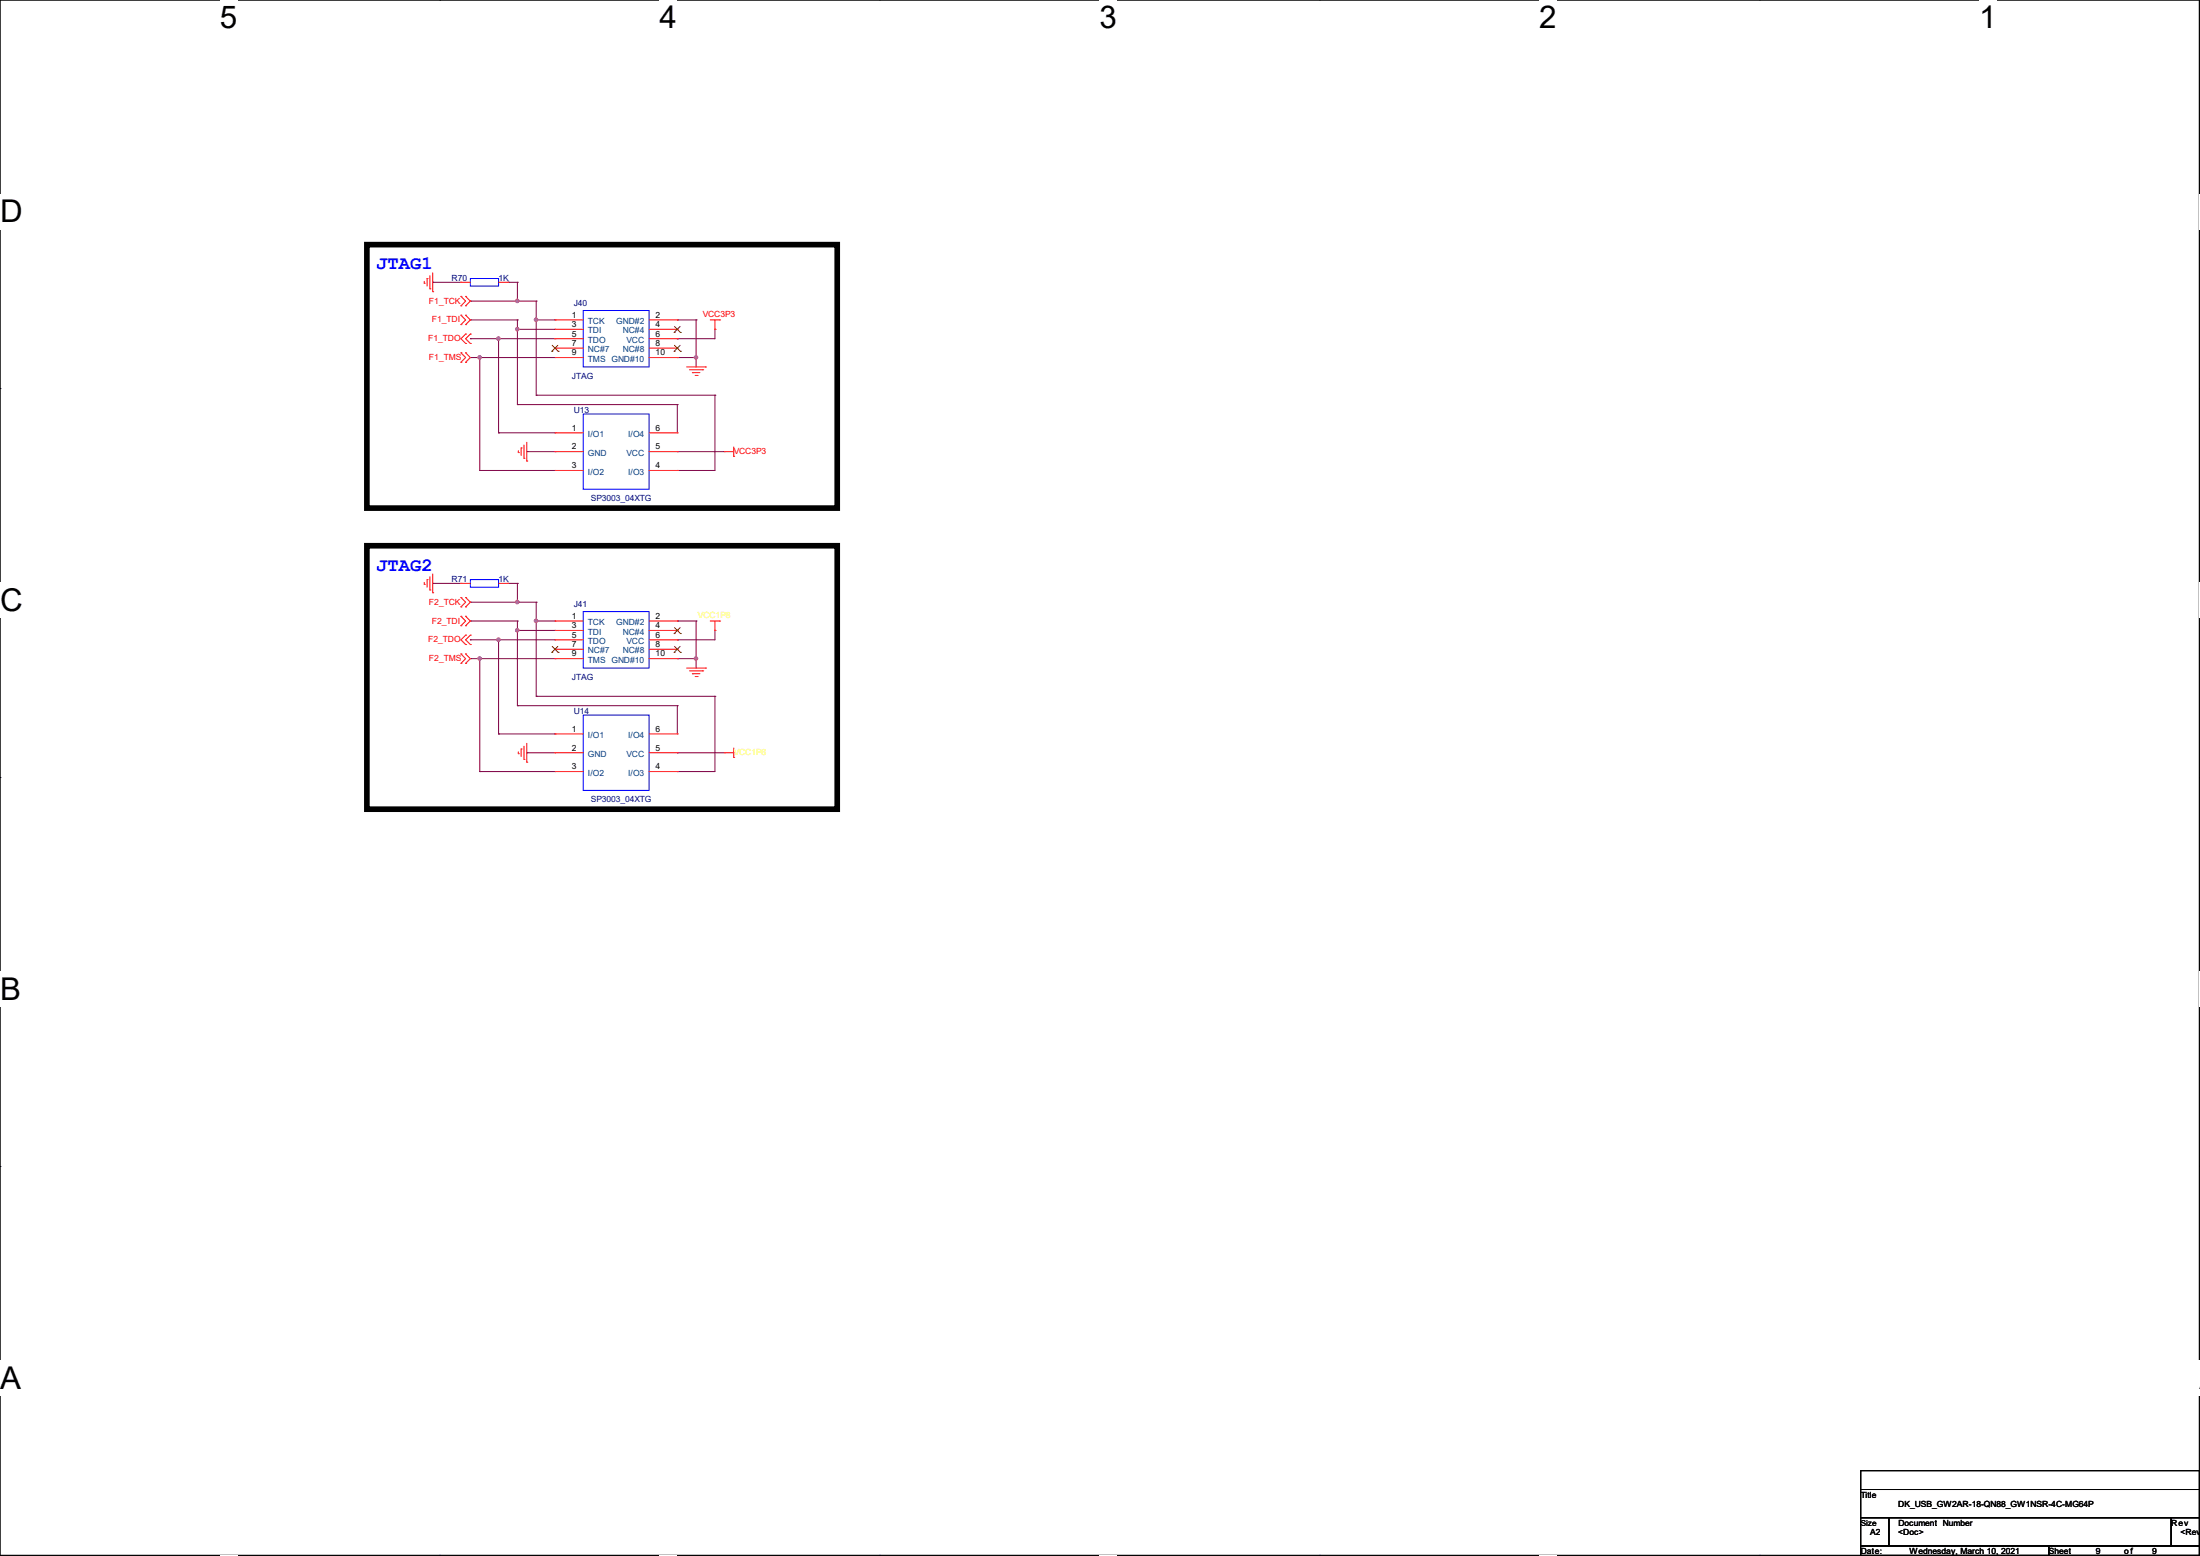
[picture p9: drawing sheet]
<svg xmlns="http://www.w3.org/2000/svg" width="297mm" height="210mm" viewBox="0 0 297 210" stroke-linecap="round" stroke-linejoin="round" font-family="sans-serif">
<path d="M0 0h296.9v209.9h-296.9z" fill="none" stroke="#000" stroke-width=".14"/>
<g fill="#fff">
<path d="M29.7 0h2.3v4.7h-2.3z"/>
<path d="M29.7 209.9h2.3v.1h-2.3z"/>
</g>
<path d="M59.4 0h.1M59.4 209.9h.1" fill="none" stroke="#000" stroke-width=".14"/>
<g fill="#fff">
<path d="M89 0h2.4v4.7h-2.4z"/>
<path d="M89 209.9h2.4v.1h-2.4z"/>
</g>
<path d="M118.7 0h.1M118.7 209.9h.1" fill="none" stroke="#000" stroke-width=".14"/>
<g fill="#fff">
<path d="M148.4 0h2.4v4.7h-2.4z"/>
<path d="M148.4 209.9h2.4v.1h-2.4z"/>
</g>
<path d="M178.1 0h.1M178.1 209.9h.1" fill="none" stroke="#000" stroke-width=".14"/>
<g fill="#fff">
<path d="M207.8 0h2.4v4.7h-2.4z"/>
<path d="M207.8 209.9h2.4v.1h-2.4z"/>
</g>
<path d="M237.5 0h.1M237.5 209.9h.1" fill="none" stroke="#000" stroke-width=".14"/>
<g fill="#fff">
<path d="M267.2 0h2.4v4.7h-2.4z"/>
<path d="M267.2 209.9h2.4v.1h-2.4z"/>
<path d="M0 26.2h3v4.7h-3z"/>
<path d="M296.9 26.2h.1v4.7h-.1z"/>
<path d="M0 78.7h3v4.7h-3z"/>
<path d="M296.9 78.7h.1v4.7h-.1z"/>
</g>
<path d="M0 52.5h.1M296.9 52.5h.1" fill="none" stroke="#000" stroke-width=".14"/>
<g fill="#fff">
<path d="M0 131.1h2.8v4.8h-2.8z"/>
<path d="M296.9 131.1h.1v4.8h-.1z"/>
</g>
<path d="M0 104.9h.1M296.9 104.9h.1" fill="none" stroke="#000" stroke-width=".14"/>
<g fill="#fff">
<path d="M0 183.6h2.8v4.8h-2.8z"/>
<path d="M296.8 183.6h.2v4.8h-.2z"/>
</g>
<path d="M0 157.4h.1M296.9 157.4h.1M251.2 198.5h45.7v2.5h-45.7zM251.2 201h45.7v3.9h-45.7zM251.2 204.9h3.8v3.8h-3.8zM251.2 208.7h25.4v1.2h-25.4zM255 204.9h38.1v3.8h-38.1zM276.6 208.7h20.3v1.2h-20.3zM293.1 204.9h3.8v3.8h-3.8z" fill="none" stroke="#000" stroke-width=".14"/>
<path d="M49.5 33h63.5v35.6h-63.5zM49.5 73.7h63.5v35.5h-63.5z" fill="none" stroke="#000" stroke-width=".76"/>
<g fill="none" stroke="#800040" stroke-width=".14">
<path d="M58.4 38.1h.1M58.4 38.1h3.8M68.6 38.1h.1M68.6 38.1h1.2M69.8 38.1h.1M69.8 38.1v2.5M63.5 40.6h.1M63.5 43.2h.1M63.5 45.7h.1M63.5 48.3h.1M63.5 40.6h8.9M63.5 43.2h6.3"/>
<path d="M63.5 45.7h11.4M63.5 48.3h11.4M64.8 48.3h.1M64.8 48.3v15.2M67.3 58.4h.1M67.3 45.7h.1M67.3 58.4h7.6M67.3 45.7v12.7M69.8 40.6h.1M69.8 43.2h.1M69.8 44.4h.1M69.8 54.6h.1"/>
<path d="M69.8 43.2v11.4M69.8 44.4h5.1M69.8 54.6h21.6M72.4 40.6h.1M72.4 43.2h.1M72.4 53.3h.1M72.4 40.6v12.7M72.4 43.2h2.5M72.4 53.3h24.1M91.4 43.2h.1M91.4 45.7h.1M91.4 48.3h.1"/>
<path d="M91.4 54.6h.1M91.4 43.2h2.6M91.4 48.3h2.6M91.4 54.6v3.8M94 43.2h.1M94 48.3h.1M94 43.2v6.3M96.5 44.4h.1M96.5 53.3h.1M96.5 44.4v1.3h-5.1M96.5 53.3v10.2h-5.1M58.4 78.7h.1"/>
<path d="M58.4 78.7h3.8M64.8 63.5h.1M64.8 63.5h10.1M68.6 78.7h.1M68.6 78.7h1.2M69.8 78.7h.1M69.8 78.7v2.6M71.1 61h.1M71.1 61h3.8M91.4 63.5h.1M91.4 61h.1M91.4 61h6.4"/>
<path d="M63.5 81.3h.1M63.5 83.8h.1M63.5 86.4h.1M63.5 88.9h.1M63.5 81.3h8.9M63.5 83.8h6.3M63.5 86.4h11.4M63.5 88.9h11.4M64.8 88.9h.1M64.8 88.9v15.2M67.3 99.1h.1M67.3 86.4h.1"/>
<path d="M67.3 86.4v12.7M67.3 99.1h7.6M69.8 81.3h.1M69.8 83.8h.1M69.8 85.1h.1M69.8 95.2h.1M69.8 83.8v11.4M69.8 85.1h5.1M69.8 95.2h21.6M72.4 81.3h.1M72.4 83.8h.1M72.4 94h.1"/>
<path d="M72.4 81.3v12.7M72.4 83.8h2.5M72.4 94h24.1M91.4 83.8h.1M91.4 86.4h.1M91.4 88.9h.1M91.4 95.2h.1M91.4 95.2v3.9M91.4 83.8h2.6M91.4 88.9h2.6M94 83.8h.1M94 88.9h.1"/>
<path d="M94 83.8v6.4M96.5 85.1h.1M96.5 94h.1M96.5 85.1v1.3h-5.1M96.5 94v10.1h-5.1M64.8 104.1h.1M64.8 104.1h10.1M71.1 101.6h.1M71.1 101.6h3.8M91.4 104.1h.1M91.4 101.6h.1M91.4 101.6h6.4"/>
</g>
<g fill="#f0f" stroke="#f0f" stroke-width=".14">
<circle cx="69.8" cy="40.6" r=".23"/>
<circle cx="72.4" cy="43.2" r=".23"/>
<circle cx="94" cy="48.2" r=".23"/>
<circle cx="64.7" cy="48.2" r=".23"/>
<circle cx="67.3" cy="45.7" r=".23"/>
<circle cx="69.8" cy="44.4" r=".23"/>
<circle cx="69.8" cy="81.3" r=".23"/>
<circle cx="72.4" cy="83.8" r=".23"/>
<circle cx="69.8" cy="85.1" r=".23"/>
<circle cx="94" cy="88.9" r=".23"/>
<circle cx="67.3" cy="86.3" r=".23"/>
<circle cx="64.7" cy="88.9" r=".23"/>
</g>
<g fill="none" stroke="#f00" stroke-width=".14">
<path d="M57.3 38.2h.1M57.3 38v.2M57.7 37.6h.1M57.7 37.6v1M58 39h.1M58 37.2v1.8M58.4 39.4h.1M58.4 36.8v2.6M62.2 38.1h.1M62.2 38.1h1.3M67.3 38.1h1.3M68.6 38.1h.1"/>
<path d="M62.2 40h.1M62.2 41.3h.1M62.2 42.5h.1M62.2 43.8h.1M62.2 47.6h.1M62.2 48.9h.1M62.2 40l.7 .6-.7 .7M62.2 42.5l.7 .7-.7 .6M62.2 47.6l.7 .7-.7 .6M62.9 41.3h.1M62.9 40h.1M62.9 43.8h.1"/>
<path d="M62.9 42.5h.1M62.9 48.9h.1M62.9 47.6h.1M62.9 45.1h.1M62.9 46.4h.1M62.9 40l.6 .6-.6 .7M62.9 42.5l.6 .7-.6 .6M62.9 47.6l.6 .7-.6 .6M62.9 45.1l-.7 .6 .7 .7M63.5 45.1h.1M63.5 46.4h.1M63.5 45.1l-.6 .6 .6 .7"/>
<path d="M71.1 59.7v2.5M74.9 43.2h.1M74.9 44.4h.1M74.9 45.7h.1M74.9 47h.1M74.9 48.3h.1M74.9 58.4h.1M74.9 43.2h3.8M74.9 44.4h3.8M74.9 45.7h3.8M74.9 47h3.8M74.9 48.3h3.8"/>
<path d="M74.9 58.4h3.8M87.6 43.2h3.8M87.6 44.4h3.8M87.6 45.7h3.8M87.6 47h3.8M87.6 48.3h3.8M87.6 58.4h3.8M91.4 43.2h.1M91.4 44.4h.1M91.4 45.7h.1M91.4 47h.1M91.4 48.3h.1"/>
<path d="M91.4 58.4h.1M92.7 49.5h2.5M93.1 49.9h1.8M93.5 50.3h.1M93.5 50.3h1M93.9 50.7h.2M94.1 50.7h.1M94.9 49.9h.1M95.2 49.5h.1M95.9 43.2h1.3M96.5 44.4h.1M96.5 43.2v1.2"/>
<path d="M97.2 43.2h.1M57.3 78.9h.1M57.3 78.6v.3M57.7 78.2h.1M57.7 78.2v1M58 79.6h.1M58 77.9v1.7M58.4 77.5v2.5M62.2 78.7h.1M62.2 78.7h1.3M67.3 78.7h1.3M68.6 78.7h.1"/>
<path d="M70 61.1h.1M70 60.8v.3M70.4 60.5h.1M70.4 60.5v1M70.7 61.8h.1M70.7 60.1v1.7M71.1 62.2h.1M74.9 61h.1M74.9 63.5h.1M74.9 61h3.8M74.9 63.5h3.8M87.6 61h3.8"/>
<path d="M87.6 63.5h3.8M91.4 63.5h.1M91.4 61h.1M97.8 61h.1M97.8 61h1.3M99.1 61.6h.1M99.1 60.3v1.3M58.4 80h.1M62.2 80.6h.1M62.2 81.9h.1M62.2 83.2h.1M62.2 84.5h.1"/>
<path d="M62.2 88.3h.1M62.2 89.5h.1M62.2 80.6l.7 .7-.7 .6M62.2 83.2l.7 .6-.7 .7M62.2 88.3l.7 .6-.7 .6M62.9 81.9h.1M62.9 80.6h.1M62.9 84.5h.1M62.9 83.2h.1M62.9 89.5h.1M62.9 88.3h.1M62.9 85.7h.1"/>
<path d="M62.9 87h.1M62.9 80.6l.6 .7-.6 .6M62.9 83.2l.6 .6-.6 .7M62.9 88.3l.6 .6-.6 .6M62.9 85.7l-.7 .7 .7 .6M63.5 85.7h.1M63.5 87h.1M63.5 85.7l-.6 .7 .6 .6M74.9 83.8h.1M74.9 85.1h.1M74.9 86.4h.1M74.9 87.6h.1"/>
<path d="M74.9 88.9h.1M74.9 99.1h.1M74.9 83.8h3.8M74.9 85.1h3.8M74.9 86.4h3.8M74.9 87.6h3.8M74.9 88.9h3.8M74.9 99.1h3.8M87.6 83.8h3.8M87.6 85.1h3.8M87.6 86.4h3.8M87.6 87.6h3.8"/>
<path d="M87.6 88.9h3.8M87.6 99.1h3.8M91.4 83.8h.1M91.4 85.1h.1M91.4 86.4h.1M91.4 87.6h.1M91.4 88.9h.1M91.4 99.1h.1M92.7 90.2h2.5M93.1 90.6h1.8M93.5 90.9h.1M93.5 90.9h1"/>
<path d="M93.9 91.3h.2M94.1 91.3h.1M94.9 90.6h.1M95.2 90.2h.1M95.9 83.8h1.3M96.5 85.1h.1M96.5 83.8v1.3M97.2 83.8h.1M70 101.7h.1M70 101.5v.2M70.4 101.1h.1M70.4 101.1v1"/>
<path d="M70.7 102.5h.1M70.7 100.7v1.8M71.1 102.9h.1M71.1 100.3v2.6M74.9 101.6h.1M74.9 104.1h.1M74.9 101.6h3.8M74.9 104.1h3.8M87.6 101.6h3.8M87.6 104.1h3.8M91.4 104.1h.1M91.4 101.6h.1"/>
<path d="M97.8 101.6h.1M97.8 101.6h1.3M99.1 102.2h.1M99.1 101v1.2"/>
</g>
<path d="M63.5 37.6h3.8v1h-3.8zM78.7 41.9h8.9v7.6h-8.9zM78.7 55.9h8.9v10.1h-8.9zM63.5 78.2h3.8v1h-3.8zM78.7 82.5h8.9v7.7h-8.9zM78.7 96.5h8.9v10.2h-8.9z" fill="none" stroke="#00f" stroke-width=".14"/>
<g fill="none" stroke="#804000" stroke-width=".14">
<path d="M74.5 47.4h.1M74.5 46.6l.9 .8M75.3 46.6l-.8 .8M75.4 47.4h.1M91 44.9h.1M91 47.4h.1M91.1 44.1l.8 .8M91.1 46.6l.8 .8M91.8 44.1l-.8 .8M91.8 46.6l-.8 .8M91.9 44.9h.1M91.9 47.4h.1"/>
<path d="M74.5 88.1h.1M74.5 87.2l.9 .9M75.3 87.2l-.8 .9M75.4 88.1h.1M91 85.5h.1M91 88.1h.1M91.1 84.7l.8 .8M91.1 87.2l.8 .9M91.8 84.7l-.8 .8M91.8 87.2l-.8 .9M91.9 85.5h.1M91.9 88.1h.1"/>
</g>
<g font-size="4.2">
<text x="29.7" y="3.8">5</text>
<text x="89" y="3.8">4</text>
<text x="148.4" y="3.8">3</text>
<text x="207.8" y="3.8">2</text>
<text x="267.2" y="3.8">1</text>
<text x="0" y="30">D</text>
<text x="0" y="82.5">C</text>
<text x="0" y="135">B</text>
<text x="0" y="187.5">A</text>
<text x="296.9" y="187.5">A</text>
</g>
<g font-size="2.5" fill="#00f">
<text x="50.8" y="36.4">JTAG1</text>
<text x="50.8" y="77">JTAG2</text>
</g>
<g font-size="1.1" fill="#f00">
<text x="57.9" y="41">F1_TCK</text>
<text x="57.8" y="46.1">F1_TDO</text>
<text x="58.3" y="43.5">F1_TDI</text>
<text x="94.9" y="42.8">VCC3P3</text>
<text x="57.9" y="48.6">F1_TMS</text>
<text x="99.1" y="61.3">VCC3P3</text>
<text x="57.9" y="81.6">F2_TCK</text>
<text x="57.8" y="86.7">F2_TDO</text>
<text x="57.9" y="89.2">F2_TMS</text>
<text x="58.3" y="84.2">F2_TDI</text>
</g>
<g font-size="1.1" fill="#000080">
<text x="61" y="37.9">R70</text>
<text x="67.3" y="37.9">1K</text>
<text x="77.5" y="41.2">J40</text>
<text x="77.2" y="51.1">JTAG</text>
<text x="77.5" y="55.7">U13</text>
<text x="79.8" y="67.7">SP3003_04XTG</text>
<text x="61" y="78.6">R71</text>
<text x="67.3" y="78.6">1K</text>
<text x="77.5" y="81.9">J41</text>
<text x="77.2" y="91.8">JTAG</text>
<text x="77.5" y="96.4">U14</text>
<text x="79.8" y="108.3">SP3003_04XTG</text>
</g>
<g font-size="1.1">
<text x="77.2" y="42.9">1</text>
<text x="77.2" y="44.2">3</text>
<text x="77.2" y="45.4">5</text>
<text x="77.2" y="46.7">7</text>
<text x="77.2" y="48">9</text>
<text x="88.5" y="42.9">2</text>
<text x="88.5" y="44.2">4</text>
<text x="88.5" y="45.4">6</text>
<text x="88.5" y="46.7">8</text>
<text x="88.5" y="48">10</text>
<text x="77.2" y="58.1">1</text>
<text x="88.5" y="58.1">6</text>
<text x="77.2" y="60.7">2</text>
<text x="77.2" y="63.2">3</text>
<text x="88.5" y="63.2">4</text>
<text x="88.5" y="60.7">5</text>
<text x="77.2" y="83.5">1</text>
<text x="88.5" y="83.5">2</text>
<text x="77.2" y="84.8">3</text>
<text x="77.2" y="86.1">5</text>
<text x="77.2" y="87.3">7</text>
<text x="77.2" y="88.6">9</text>
<text x="88.5" y="84.8">4</text>
<text x="88.5" y="86.1">6</text>
<text x="88.5" y="87.3">8</text>
<text x="88.5" y="88.6">10</text>
<text x="77.2" y="98.8">1</text>
<text x="77.2" y="101.3">2</text>
<text x="88.5" y="101.3">5</text>
<text x="88.5" y="98.8">6</text>
<text x="77.2" y="103.8">3</text>
<text x="88.5" y="103.8">4</text>
<text x="251.2" y="202.1">Title</text>
<text x="256.3" y="203.4">DK_USB_GW2AR-18-QN88_GW1NSR-4C-MG64P</text>
<text x="251.2" y="205.9">Size</text>
<text x="251.2" y="209.8">Date:</text>
<text x="252.5" y="207.2">A2</text>
<text x="256.3" y="207.2">&lt;Doc&gt;</text>
<text x="256.3" y="206">Document Number</text>
<text x="257.8" y="209.8">Wednesday, March 10, 2021</text>
<text x="276.6" y="209.8">Sheet</text>
<text x="282.9" y="209.8">9</text>
<text x="286.8" y="209.8">o f</text>
<text x="290.6" y="209.8">9</text>
<text x="293.1" y="206">Rev</text>
<text x="294.4" y="207.2">&lt;RevCo</text>
</g>
<g font-size="1.1" fill="#004080">
<text x="79.4" y="43.7">TCK</text>
<text x="79.4" y="45">TDI</text>
<text x="79.4" y="46.3">TDO</text>
<text x="79.4" y="47.5">NC#7</text>
<text x="83.2" y="43.7">GND#2</text>
<text x="84.1" y="45">NC#4</text>
<text x="84.1" y="47.5">NC#8</text>
<text x="84.6" y="46.3">VCC</text>
<text x="79.4" y="48.8">TMS GND#10</text>
<text x="79.4" y="59">I/O1</text>
<text x="84.8" y="59">I/O4</text>
<text x="79.4" y="61.5">GND</text>
<text x="79.4" y="64.1">I/O2</text>
<text x="84.6" y="61.5">VCC</text>
<text x="84.8" y="64.1">I/O3</text>
<text x="79.4" y="84.4">TCK</text>
<text x="79.4" y="85.6">TDI</text>
<text x="79.4" y="86.9">TDO</text>
<text x="79.4" y="88.2">NC#7</text>
<text x="79.4" y="89.5">TMS GND#10</text>
<text x="83.2" y="84.4">GND#2</text>
<text x="84.1" y="85.6">NC#4</text>
<text x="84.1" y="88.2">NC#8</text>
<text x="84.6" y="86.9">VCC</text>
<text x="79.4" y="99.6">I/O1</text>
<text x="84.8" y="99.6">I/O4</text>
<text x="79.4" y="102.2">GND</text>
<text x="79.4" y="104.7">I/O2</text>
<text x="84.6" y="102.2">VCC</text>
<text x="84.8" y="104.7">I/O3</text>
</g>
<g font-size="1.1" fill="#ff0">
<text x="94.2" y="83.4">VCC1P8</text>
<text x="99.1" y="101.9">VCC1P8</text>
</g>
</svg>
